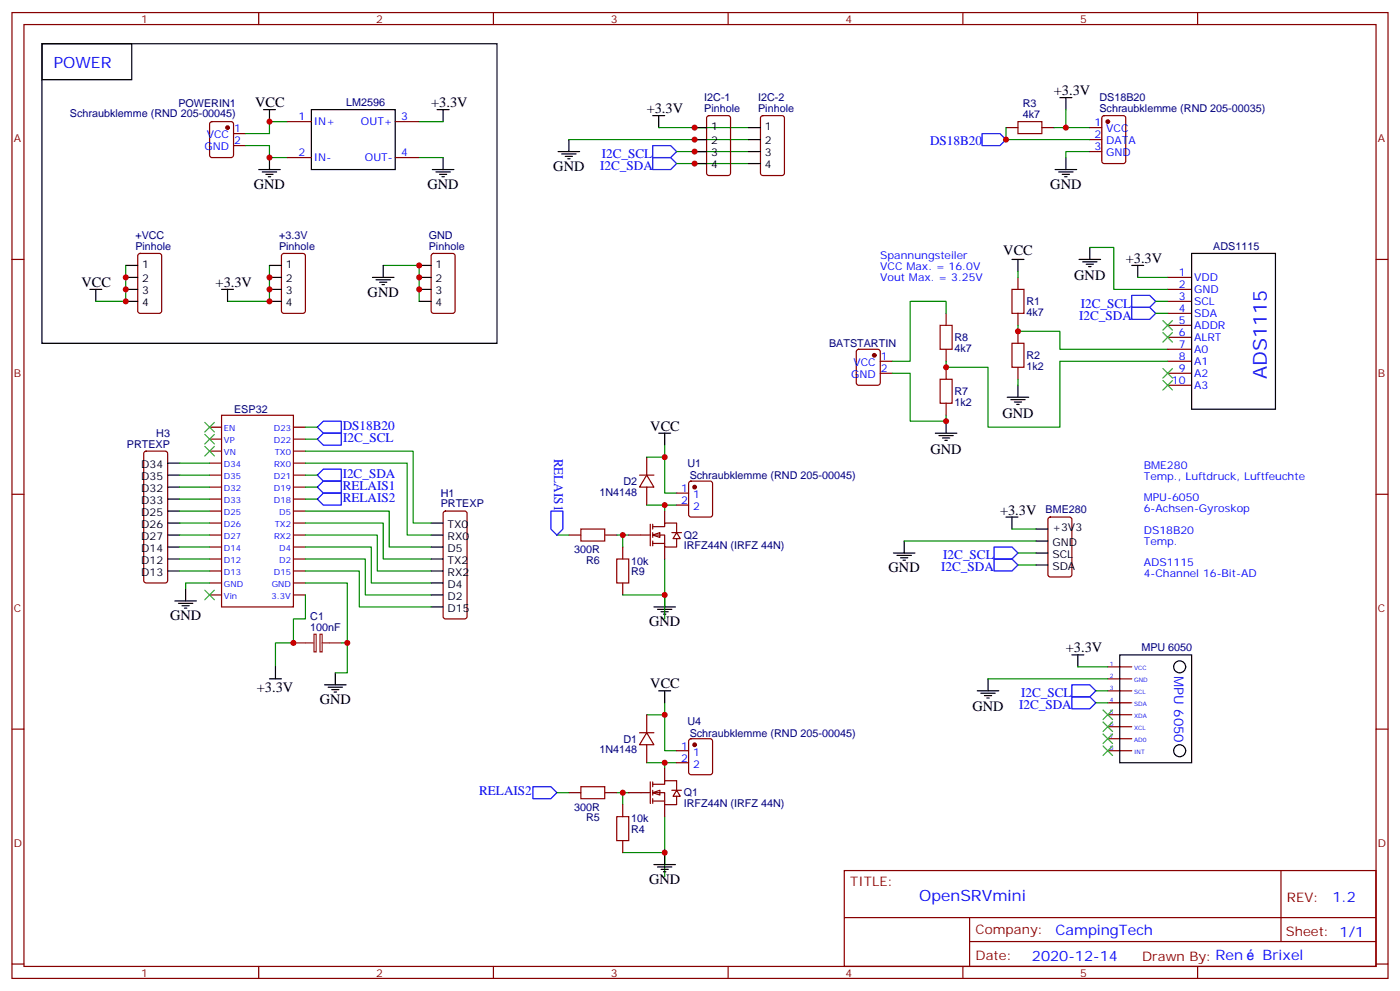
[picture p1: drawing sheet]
<svg xmlns="http://www.w3.org/2000/svg" width="412mm" height="292mm" viewBox="0 0 412 292" stroke-linecap="round" stroke-linejoin="round" font-family="sans-serif">
<g fill="none" stroke="#870000" stroke-width=".35">
<path d="M3.5 3.7h405.4v284.3h-405.4zM7.1 7.2h398.2v277.3h-398.2zM76.2 3.7v3.5M145.3 3.7v3.5M214.5 3.7v3.5M283.6 3.7v3.5M352.8 3.7v3.5M62 36l.4-.2h5.7l.6 .4 .1 9.5-.5 .6-5.9 .1-.6-.5-.1-9.4zM68.8 39.3h3.5M84.7 35.8h7M116.4 35.8h7.1M208.4 34.2l.4-.2h5.7l.6 .5 .1 16.5-.5 .6-5.9 .1-.6-.5-.1-16.5z"/>
<path d="M224.2 34.2l.5-.2h5.7l.6 .5 .1 16.5-.5 .6-5.9 .1-.6-.5-.1-16.5zM296.3 37.6h3.6M306.9 37.6h3.5M321 37.6h3.6M324.8 34.2l.5-.2h5.6l.7 .5v12.9l-.5 .7-5.8 .1-.7-.5v-13zM68.8 42.9h3.5M84.7 46.4h7M116.4 46.4h7.1M321 41.1h3.6M321 44.6h3.6M3.5 76.4h3.6M40.8 74.8l.5-.2h5.6l.7 .4v16.5l-.4 .7-5.9 .1-.7-.5v-16.5z"/>
<path d="M83.1 74.8l.5-.2h5.7l.6 .4 .1 16.5-.5 .7-5.9 .1-.6-.5-.1-16.5zM127.2 74.8l.5-.2h5.6l.7 .4 .1 16.5-.5 .7-5.9 .1-.6-.5-.1-16.5zM405.3 76.4h3.6M278.7 92.3v3.5M299.9 81.7v3.5M299.9 92.3v3.5M299.9 97.5v3.6M344 81.7h7M344 85.2h7M344 88.7h7M344 92.3h7M344 95.8h7"/>
<path d="M344 99.3h7M252.5 103l.4-.2h5.7l.6 .5 .1 9.4-.5 .7h-5.9l-.6-.4-.1-9.5zM259.3 106.4h3.5M259.3 109.9h3.5M278.7 102.8v3.6M278.7 108.1v3.6M278.7 118.7v3.5M299.9 108.1v3.6M344 102.8h7M344 106.4h7M344 109.9h7M344 113.4h7"/>
<path d="M42.6 133l.4-.2h5.7l.5 .2 .2 .5v37.4l-.2 .5-.5 .2h-5.7l-.5-.2-.2-.5v-37.4zM61.7 125.8h3.6M61.7 129.3h3.6M61.7 132.8h3.6M61.7 136.3h3.6M61.7 139.9h3.6M65.3 122.2h21.1v56.5h-21.1zM86.4 125.8h3.6M86.4 129.3h3.6M86.4 132.8h3.6M86.4 136.3h3.6M86.4 139.9h3.6"/>
<path d="M3.5 145.5h3.6M61.7 146.9h3.6M61.7 150.5h3.6M61.7 154h3.6M61.7 157.5h3.6M61.7 143.4h3.6M86.4 146.9h3.6M86.4 150.5h3.6M86.4 154h3.6M86.4 157.5h3.6M86.4 143.4h3.6M308.9 152.4l.5-.2h5.6l.7 .5v16.5l-.4 .6-5.9 .1-.7-.5v-16.5z"/>
<path d="M405.3 145.5h3.6M61.7 161h3.6M61.7 164.6h3.6M61.7 168.1h3.6M61.7 171.6h3.6M61.7 175.2h3.6M86.4 161h3.6M86.4 164.6h3.6M86.4 168.1h3.6M86.4 171.6h3.6M86.4 175.2h3.6M326.3 196.3h7.1"/>
<path d="M326.3 199.8h7.1M3.5 214.7h3.6M188.4 215.7h4.2M190.5 215.7l2.1 3.6h-4.2zM190.5 210.4v5.3M190.5 219.3v5.2M203.1 217.7l.5-.2h5.6l.6 .4 .1 9.5-.5 .6-5.8 .1-.7-.5-.1-9.4zM326.3 203.4h7.1M326.3 206.9h7.1M326.3 210.4h7.1M326.3 214h7.1M326.3 217.5h7.1"/>
<path d="M405.3 214.7h3.6M167.6 233.4h3.5M178.2 233.4h3.5M183.4 236.9v3.5M199.3 221h3.5M199.3 224.5h3.5M326.3 221h7.1M183.4 247.5v3.5M248.7 256.3h156.6v28.2h-156.6zM377.3 256.3v20.9M248.7 270.1h156.5M285.6 277.2h119.6"/>
<path d="M285.6 270.1v14.2M3.5 283.8h3.6M76.2 284.5v3.5M145.3 284.5v3.5M214.5 284.5v3.5M283.6 284.5v3.5M352.8 284.5v3.5M405.3 283.8h3.6"/>
</g>
<g fill="none" stroke="#000" stroke-width=".35">
<path d="M12.3 12.9h134.1v88.2h-134.1zM12.3 12.9h26.5v10.6h-26.5zM77.6 32.3h3.5M79.4 32.3v3.5M91.7 32.3h24.7v17.6h-24.7zM128.8 32.3h3.5M130.5 32.3v3.5M192.3 34h3.5M194 34v3.6M204.6 37.6h3.5M220.5 37.6h3.5M312.2 28.8h3.5"/>
<path d="M314 28.8v3.5M76.2 49.9h6.3M77.3 50.6h4.2M78.3 51.3h2.1M79 52h.7M79.4 46.4v3.5M127.4 49.9h6.3M128.4 50.6h4.2M129.5 51.3h2.1M130.2 52h.7M130.5 46.4v3.5M164.4 44.6h6.3"/>
<path d="M165.5 45.3h4.2M166.5 46h2.1M167.2 46.7h.7M167.6 41.1v3.5M204.6 44.6h3.5M204.6 41.1h3.5M204.6 48.2h3.5M220.5 44.6h3.5M220.5 41.1h3.5M220.5 48.2h3.5M310.8 49.9h6.3M311.9 50.6h4.2"/>
<path d="M312.9 51.3h2.1M313.6 52h.7M314 46.4v3.5M37 78.1h3.6M79.4 78.1h3.5M112.9 78.1v3.6M123.5 78.1h3.5M298.1 76.4h3.5M299.9 76.4v3.5M317.9 76.4h6.3M318.9 77.1h4.2M320 77.8h2.1"/>
<path d="M320.7 78.5h.7M321 72.8v3.6M333.4 78.1h3.5M335.1 78.1v3.6M351 74.6h24.7v45.9h-24.7zM26.5 85.2h3.5M28.2 85.2v3.5M37 81.7h3.6M37 85.2h3.6M37 88.7h3.6M65.3 85.2h3.5M67 85.2v3.5"/>
<path d="M79.4 81.7h3.5M79.4 85.2h3.5M79.4 88.7h3.5M109.7 81.7h6.4M110.8 82.4h4.2M111.8 83.1h2.1M112.5 83.8h.7M123.5 81.7h3.5M123.5 85.2h3.5M123.5 88.7h3.5M296.7 116.9h6.3M297.7 117.7h4.3"/>
<path d="M298.8 118.4h2.1M299.5 119.1h.7M299.9 113.4v3.5M49.4 136.3h3.5M49.4 139.9h3.5M275.5 127.5h6.4M276.6 128.2h4.2M277.6 128.9h2.2M278.3 129.6h.7M278.7 124v3.5M49.4 143.4h3.5M49.4 146.9h3.5"/>
<path d="M49.4 150.5h3.5M49.4 154h3.5M49.4 157.5h3.5M266.3 159.3v3.5M296.3 152.2h3.6M298.1 152.2v3.6M305.2 155.8h3.5M305.2 159.3h3.5M49.4 161h3.5M49.4 164.6h3.5M49.4 168.1h3.5M51.5 176.9h6.4"/>
<path d="M52.6 177.6h4.2M53.6 178.3h2.1M54.3 179h.7M54.7 173.4v3.5M263.2 162.8h6.3M264.2 163.5h4.3M265.3 164.2h2.1M266 164.9h.7M305.2 162.8h3.5M305.2 166.3h3.5M79.4 199.8h3.5M81.1 196.3v3.5"/>
<path d="M98.8 198.1v3.5M291 199.8v3.6M315.7 192.8h3.6M317.5 192.8v3.5M329.8 192.8h21.2v31.7h-21.2zM95.6 201.6h6.4M96.7 202.3h4.2M97.7 203h2.1M98.4 203.7h.7M194 203.4h3.6M195.8 203.4v3.5M287.9 203.4h6.3"/>
<path d="M288.9 204.1h4.3M290 204.8h2.1M290.7 205.5h.7M192.6 254.5h6.4M193.7 255.2h4.2M194.7 255.9h2.1M195.4 256.6h.7M195.8 251v3.5"/>
<circle cx="347.5" cy="196.3" r="1.76"/>
<circle cx="347.5" cy="221" r="1.76"/>
</g>
<g fill="#870000" stroke="#870000" stroke-width=".35">
<circle cx="67" cy="37.6" r=".53"/>
<circle cx="326.3" cy="35.8" r=".53"/>
<circle cx="257.5" cy="104.6" r=".53"/>
<circle cx="204.6" cy="219.3" r=".53"/>
</g>
<g fill="none" stroke="#008700" stroke-width=".35">
<path d="M84.7 35.8h-5.3v3.5h-7.1M123.5 35.8h7M194 37.6h26.5M296.3 37.6v3.5h24.7M310.4 37.6h3.6M314 32.3v5.3h7M72.3 42.9h7.1v3.5h5.3M123.5 46.4h7M167.6 41.1h52.9M199.3 44.6h21.2M199.3 48.2h21.2M321 44.6h-7v1.8"/>
<path d="M37 78.1v10.6h-8.8M79.4 78.1v10.6h-12.4M112.9 78.1h10.6v10.6M299.9 79.9v1.8M321 72.8h7.1v12.4h15.9M278.7 92.3v-3.6h-10.6v17.7h-5.3M299.9 95.8v1.7h12.3v5.3h31.8M335.1 81.7h8.9M340.4 88.7h3.6M340.4 92.3h3.6M262.8 109.9h5.3v14.1h10.6v-1.8M278.7 106.4v1.7h12.3v17.7h21.2v-19.4h31.8"/>
<path d="M299.9 111.7v1.7M52.9 139.9h8.8M52.9 136.3h8.8M90 129.3h3.5M90 139.9h3.5M90 125.8h3.5M52.9 143.4h8.8M52.9 146.9h8.8M52.9 150.5h8.8M52.9 154h8.8M52.9 157.5h8.8M266.3 159.3h38.9"/>
<path d="M298.1 155.8h7.1M52.9 168.1h8.8M52.9 164.6h8.8M52.9 161h8.8M61.7 171.6h-7v1.8M90 171.6h12.3v17.7h-1.8M90 175.2v7h-3.6v7.1h-5.3v7M299.9 162.8h5.3M299.9 166.3h5.3M102.3 189.3v8.8h-3.5M291 199.8h35.3M317.5 196.3h8.8"/>
<path d="M190.5 210.4h5.3M195.8 206.9v14.1h3.5M322.8 203.4h3.5M322.8 206.9h3.5M181.7 233.4h3.5M183.4 233.4v3.5M190.5 224.5h5.3M199.3 224.5h-3.5v1.8M183.4 251h12.4v7.1M195.8 240.4v10.6"/>
</g>
<g fill="none" stroke="#3c3" stroke-width=".35">
<path d="M342.5 94.4l2.9 2.8M342.5 97.9l2.9 2.8M345.4 94.4l-2.9 2.8M345.4 97.9l-2.9 2.8M342.5 108.5l2.9 2.8M342.5 112l2.9 2.8M345.4 108.5l-2.9 2.8M345.4 112l-2.9 2.8M60.3 124.4l2.8 2.8M60.3 127.9l2.8 2.8M60.3 131.4l2.8 2.8M63.1 124.4l-2.8 2.8"/>
<path d="M63.1 127.9l-2.8 2.8M63.1 131.4l-2.8 2.8M60.3 173.7l2.8 2.9M63.1 173.7l-2.8 2.9M324.9 219.6l2.8 2.8M324.9 216.1l2.8 2.8M324.9 212.5l2.8 2.9M324.9 209l2.8 2.8M327.7 219.6l-2.8 2.8M327.7 216.1l-2.8 2.8M327.7 212.5l-2.8 2.9M327.7 209l-2.8 2.8"/>
</g>
<path d="M299.9 35.8h7v3.5h-7zM276.9 95.8h3.6v7h-3.6zM298.1 85.2h3.5v7.1h-3.5zM276.9 111.7h3.6v7h-3.6zM298.1 101.1h3.5v7h-3.5zM171.1 231.6h7.1v3.5h-7.1zM181.7 240.4h3.5v7.1h-3.5z" fill="none" stroke="#a10000" stroke-width=".35"/>
<path d="M289.3 39.3h5.3l1.7 1.8-1.7 1.8h-5.3zM192.3 42.9h5.3l1.7 1.7-1.7 1.8h-5.3zM192.3 46.4h5.3l1.7 1.8-1.7 1.7h-5.3zM333.4 87h5.3l1.7 1.7-1.7 1.8h-5.3zM333.4 90.5h5.3l1.7 1.8-1.7 1.7h-5.3zM93.5 129.3l1.7-1.8h5.3v3.6h-5.3zM93.5 139.9l1.7-1.8h5.3v3.5h-5.3zM93.5 125.8l1.7-1.8h5.3v3.5h-5.3zM292.8 161h5.3l1.8 1.8-1.8 1.8h-5.3zM292.8 164.6h5.3l1.8 1.7-1.8 1.8h-5.3zM315.7 201.6h5.3l1.8 1.8-1.8 1.7h-5.3zM315.7 205.1h5.3l1.8 1.8-1.8 1.8h-5.3z" fill="none" stroke="#00f" stroke-width=".35"/>
<path d="M86.4 189.3h6M92.5 186.7h.6v5.2h-.6zM94.3 186.7h.6v5.2h-.6zM94.9 189.3h5.6" fill="none" stroke="#8c2424" stroke-width=".35"/>
<g fill="#fff" stroke="#870000" stroke-width=".35">
<path d="M192.3 233.4l2.1-.7v1.4z"/>
<path d="M199.3 232.7l1.1 1.7h-2.1z"/>
</g>
<g fill="none" stroke="#870000" stroke-width=".35">
<path d="M188.4 139.9h4.2M190.5 139.9l2.1 3.5h-4.2zM190.5 134.6v5.3M167.6 157.5h3.5M178.2 157.5h3.5M190.5 143.4v5.3M199.3 145.2h3.5M199.3 148.7h3.5M203.1 141.8l.5-.2h5.6l.6 .5 .1 9.4-.5 .7h-5.8l-.7-.4-.1-9.5zM183.4 161v3.6M183.4 171.6v3.6M185.2 233.4h6.4"/>
<path d="M191.6 230.2v6.3M192.3 230.9h3.5v-1.1h3.5v2.9M192.3 233.4h3.5v3.5h3.5v-2.5M192.3 235.8h3.5M192.3 230.2v1.4M192.3 232.7v1.4M192.3 235.1v1.4M195.8 226.3v3.5M195.8 236.9v3.5M197.9 232.7h2.8"/>
</g>
<path d="M93.5 143.4l1.7-1.8h5.3v3.6h-5.3zM93.5 146.9l1.7-1.7h5.3v3.5h-5.3zM162.3 150.5h3.5v5.3l-1.8 1.7-1.7-1.7zM157 231.6h5.3l1.7 1.8-1.7 1.7h-5.3z" fill="none" stroke="#00f" stroke-width=".35"/>
<path d="M190.5 134.6h5.3M195.8 131.1v14.1h3.5M90 146.9h3.5M90 143.4h3.5M164 157.5h3.6M181.7 157.5h3.5M183.4 157.5v3.5M190.5 148.7h5.3M199.3 148.7h-3.5v1.8M183.4 175.2h12.4v7M195.8 164.6v10.6M164 233.4h3.6" fill="none" stroke="#008700" stroke-width=".35"/>
<path d="M194 127.5h3.6M195.8 127.5v3.6M192.6 178.7h6.4M193.7 179.4h4.2M195.8 175.2v3.5M194.7 180.1h2.1M195.4 180.8h.7" fill="none" stroke="#000" stroke-width=".35"/>
<path d="M171.1 155.8h7.1v3.5h-7.1zM181.7 164.6h3.5v7h-3.5z" fill="none" stroke="#a10000" stroke-width=".35"/>
<circle cx="204.6" cy="143.4" r=".53" fill="#870000" stroke="#870000" stroke-width=".35"/>
<g fill="#fff" stroke="#870000" stroke-width=".35">
<path d="M192.3 157.5l2.1-.7v1.4z"/>
<path d="M199.3 156.8l1.1 1.8h-2.1z"/>
</g>
<path d="M130.8 150.7l.4-.2h5.7l.5 .2 .2 .5v30.3l-.3 .5-.4 .2h-5.7l-.5-.2-.2-.5v-30.3zM185.2 157.5h6.4M191.6 154.3v6.4M192.3 155h3.5v-1h3.5v2.8M192.3 157.5h3.5v3.5h3.5v-2.4M192.3 160h3.5M192.3 154.3v1.5M192.3 156.8v1.4M192.3 159.3v1.4M195.8 150.5v3.5M197.9 156.8h2.8M195.8 161v3.6" fill="none" stroke="#870000" stroke-width=".35"/>
<path d="M127 154h3.5M127 157.5h3.5M127 161h3.5M127 164.6h3.5M127 168.1h3.5M127 171.6h3.5M127 175.2h3.5M127 178.7h3.5" fill="none" stroke="#000" stroke-width=".35"/>
<path d="M90 136.3h29.9v21.2h7.1M90 132.8h31.7v21.2h5.3M90 157.5h21.1v10.6h15.9M90 154h22.9v10.6h14.1M90 150.5h24.7v10.5h12.3M90 168.1h15.8v10.6h21.2M90 164.6h17.6v10.6h19.4M90 161h19.4v10.6h17.6" fill="none" stroke="#008700" stroke-width=".35"/>
<g fill="#c00">
<circle cx="314" cy="37.6" r=".88"/>
<circle cx="79.4" cy="81.7" r=".88"/>
<circle cx="79.4" cy="85.2" r=".88"/>
<circle cx="79.4" cy="88.7" r=".88"/>
<circle cx="123.5" cy="78.1" r=".88"/>
<circle cx="123.5" cy="81.7" r=".88"/>
<circle cx="123.5" cy="85.2" r=".88"/>
<circle cx="204.6" cy="37.6" r=".88"/>
<circle cx="204.6" cy="41.1" r=".88"/>
<circle cx="204.6" cy="44.6" r=".88"/>
<circle cx="204.6" cy="48.2" r=".88"/>
<circle cx="296.3" cy="41.1" r=".88"/>
<circle cx="299.9" cy="97.5" r=".88"/>
<circle cx="278.7" cy="124" r=".88"/>
<circle cx="278.7" cy="108.1" r=".88"/>
<circle cx="102.3" cy="189.3" r=".88"/>
<circle cx="86.4" cy="189.3" r=".88"/>
<circle cx="37" cy="81.7" r=".88"/>
<circle cx="37" cy="85.2" r=".88"/>
<circle cx="37" cy="88.7" r=".88"/>
<circle cx="79.4" cy="46.4" r=".88"/>
<circle cx="79.4" cy="35.8" r=".88"/>
<circle cx="195.8" cy="210.4" r=".88"/>
<circle cx="195.8" cy="224.5" r=".88"/>
<circle cx="195.8" cy="251" r=".88"/>
<circle cx="183.4" cy="233.4" r=".88"/>
<circle cx="183.4" cy="157.5" r=".88"/>
<circle cx="195.8" cy="175.2" r=".88"/>
<circle cx="195.8" cy="148.7" r=".88"/>
<circle cx="195.8" cy="134.6" r=".88"/>
</g>
<text font-size="5.6" fill="#00f" x="373.2" y="111.6" transform="rotate(-90 373.2 111.6)">ADS1115</text>
<g font-size="4.6" fill="#00f">
<text x="15.9" y="19.9">POWER</text>
<text x="270.8" y="265.3">OpenSRVmini</text>
</g>
<g font-size="4.2">
<text x="310.4" y="28">+3.3V</text>
<text x="75.1" y="31.6">VCC</text>
<text x="127" y="31.6">+3.3V</text>
<text x="190.5" y="33.3">+3.3V</text>
<text x="163" y="50.3">GND</text>
<text x="74.8" y="55.6">GND</text>
<text x="125.9" y="55.6">GND</text>
<text x="309.4" y="55.6">GND</text>
<text x="295.5" y="75.2">VCC</text>
<text x="331.6" y="77.4">+3.3V</text>
<text x="316.4" y="82.4">GND</text>
<text x="24" y="84.5">VCC</text>
<text x="63.5" y="84.5">+3.3V</text>
<text x="108.3" y="87.3">GND</text>
<text x="295.3" y="123">GND</text>
<text x="191.6" y="126.8">VCC</text>
<text x="274.1" y="133.6">GND</text>
<text x="294.6" y="151.5">+3.3V</text>
<text x="261.8" y="168.5">GND</text>
<text x="50.1" y="182.6">GND</text>
<text x="191.2" y="184.3">GND</text>
<text x="314" y="192.1">+3.3V</text>
<text x="75.7" y="203.8">+3.3V</text>
<text x="191.6" y="202.7">VCC</text>
<text x="94.2" y="207.3">GND</text>
<text x="286.5" y="209.4">GND</text>
<text x="191.2" y="260.2">GND</text>
</g>
<g font-size="4.2" fill="#00f">
<text x="392.5" y="265.6">1.2</text>
<text x="310.9" y="275.1">CampingTech</text>
<text x="304" y="282.9">2020-12-14</text>
<text x="371.9" y="282.8">Brixel</text>
</g>
<g font-size="3.9" fill="#00f">
<text x="177.3" y="46.5">I2C_SCL</text>
<text x="274" y="42.8">DS18B20</text>
<text x="176.8" y="50">I2C_SDA</text>
<text x="317.9" y="94.1">I2C_SDA</text>
<text x="318.4" y="90.6">I2C_SCL</text>
<text x="100.9" y="126.5">DS18B20</text>
<text x="101.1" y="130">I2C_SCL</text>
<text x="163.3" y="135" transform="rotate(90 163.3 135)">RELAIS1</text>
<text x="100.9" y="140.6">I2C_SDA</text>
<text x="100.9" y="144.2">RELAIS1</text>
<text x="100.9" y="147.7">RELAIS2</text>
<text x="277.9" y="164.5">I2C_SCL</text>
<text x="277.3" y="168">I2C_SDA</text>
<text x="345.8" y="199" transform="rotate(90 345.8 199)">MPU 6050</text>
<text x="300.2" y="208.6">I2C_SDA</text>
<text x="300.8" y="205.1">I2C_SCL</text>
<text x="141.1" y="234.1">RELAIS2</text>
</g>
<g font-size="3.9" fill="#800">
<text x="250.5" y="260.9">TITLE:</text>
<text x="379.1" y="265.6">REV:</text>
<text x="287.4" y="275.1">Company:</text>
<text x="378.7" y="275.7">Sheet: 1/1</text>
<text x="287.4" y="282.8">Date:</text>
<text x="336.4" y="282.8">Draw</text>
<text x="346.6" y="282.8">n By: Ren</text>
</g>
<g font-size="3.2" fill="#800">
<text x="41.6" y="6.7">1</text>
<text x="110.8" y="6.7">2</text>
<text x="179.9" y="6.7">3</text>
<text x="249.1" y="6.7">4</text>
<text x="318.2" y="6.7">5</text>
<text x="4.1" y="41.8">A</text>
<text x="405.9" y="41.8">A</text>
<text x="4.1" y="110.9">B</text>
<text x="405.9" y="110.9">B</text>
<text x="4.1" y="180.1">C</text>
<text x="405.9" y="180.1">C</text>
<text x="4.1" y="249.2">D</text>
<text x="405.9" y="249.2">D</text>
<text x="41.6" y="287.5">1</text>
<text x="110.8" y="287.5">2</text>
<text x="179.9" y="287.5">3</text>
<text x="249.1" y="287.5">4</text>
<text x="318.2" y="287.5">5</text>
</g>
<g font-size="3.2" fill="#000080">
<text x="207.4" y="29.8">I2C-1</text>
<text x="223.3" y="29.8">I2C-2</text>
<text x="323.9" y="29.7">DS18B20</text>
<text x="20.6" y="34.6">Schraubklemme (RND 205-00045)</text>
<text x="52.5" y="31.4">POWERIN1</text>
<text x="102" y="31.2">LM2596</text>
<text x="207.4" y="33">Pinhole</text>
<text x="223.3" y="33">Pinhole</text>
<text x="301.3" y="34.7">4k7</text>
<text x="301.3" y="31.5">R3</text>
<text x="323.9" y="32.9">Schraubklemme (RND 205-00035)</text>
<text x="39.9" y="70.3">+VCC</text>
<text x="82.2" y="70.3">+3.3V</text>
<text x="126.3" y="70.3">GND</text>
<text x="39.9" y="73.6">Pinhole</text>
<text x="82.2" y="73.6">Pinhole</text>
<text x="126.3" y="73.6">Pinhole</text>
<text x="357.4" y="73.6">ADS1115</text>
<text x="302.3" y="89.9">R1</text>
<text x="302.3" y="93.1">4k7</text>
<text x="281.2" y="100.4">R8</text>
<text x="244.2" y="102.2">BATSTARTIN</text>
<text x="281.2" y="103.7">4k7</text>
<text x="302.3" y="105.7">R2</text>
<text x="302.3" y="109">1k2</text>
<text x="281.2" y="119.5">1k2</text>
<text x="281.2" y="116.3">R7</text>
<text x="69" y="121.6">ESP32</text>
<text x="37.4" y="131.8">PRTEXP</text>
<text x="46" y="128.5">H3</text>
<text x="202.5" y="137.5">U1</text>
<text x="183.6" y="142.8">D2</text>
<text x="203.2" y="141">Schraubklemme (RND 205-00045)</text>
<text x="129.8" y="149.4">PRTEXP</text>
<text x="129.8" y="146.2">H1</text>
<text x="176.6" y="145.9">1N4148</text>
<text x="308" y="151.2">BME280</text>
<text x="201.4" y="161.7">IRFZ44N (IRFZ 44N)</text>
<text x="201.4" y="158.6">Q2</text>
<text x="169.1" y="162.8">300R</text>
<text x="172.7" y="166">R6</text>
<text x="185.9" y="166.2">10k</text>
<text x="185.9" y="169.4">R9</text>
<text x="91.4" y="185.7">100nF</text>
<text x="91.4" y="182.4">C1</text>
<text x="336.2" y="191.7">MPU 6050</text>
<text x="202.5" y="213.3">U4</text>
<text x="176.6" y="221.8">1N4148</text>
<text x="183.6" y="218.7">D1</text>
<text x="203.2" y="216.9">Schraubklemme (RND 205-00045)</text>
<text x="169.1" y="238.7">300R</text>
<text x="201.4" y="237.6">IRFZ44N (IRFZ 44N)</text>
<text x="201.4" y="234.4">Q1</text>
<text x="172.7" y="241.8">R5</text>
<text x="185.9" y="242.1">10k</text>
<text x="185.9" y="245.3">R4</text>
</g>
<g font-size="3.2" fill="#00f">
<text x="87.9" y="35.5">1</text>
<text x="118.2" y="35.5">3</text>
<text x="60.9" y="40.7">VCC</text>
<text x="69" y="39">1</text>
<text x="92.4" y="36.9">IN+</text>
<text x="106.3" y="36.9">OUT+</text>
<text x="322.4" y="37.2">1</text>
<text x="322.4" y="40.7">2</text>
<text x="325.9" y="39">VCC</text>
<text x="60.2" y="44.3">GND</text>
<text x="69" y="42.5">2</text>
<text x="87.9" y="46">2</text>
<text x="92.4" y="47.4">IN-</text>
<text x="107.5" y="47.4">OUT-</text>
<text x="118.2" y="46">4</text>
<text x="322.4" y="44.3">3</text>
<text x="325.9" y="42.5">DATA</text>
<text x="325.9" y="46">GND</text>
<text x="259.3" y="76.4">Spannungsteiler</text>
<text x="259.3" y="79.6">VCC Max. = 16.0V</text>
<text x="259.3" y="82.7">Vout Max. = 3.25V</text>
<text x="347.2" y="81.3">1</text>
<text x="351.7" y="82.7">VDD</text>
<text x="347.2" y="84.8">2</text>
<text x="347.2" y="88.4">3</text>
<text x="351.7" y="86.3">GND</text>
<text x="351.7" y="89.8">SCL</text>
<text x="347.2" y="91.9">4</text>
<text x="347.2" y="95.4">5</text>
<text x="351.7" y="93.3">SDA</text>
<text x="347.2" y="99">6</text>
<text x="351.7" y="96.8">ADDR</text>
<text x="351.7" y="100.4">ALRT</text>
<text x="251.4" y="107.8">VCC</text>
<text x="259.5" y="106">1</text>
<text x="347.2" y="102.5">7</text>
<text x="347.2" y="106">8</text>
<text x="351.7" y="103.9">A0</text>
<text x="351.7" y="107.4">A1</text>
<text x="250.7" y="111.3">GND</text>
<text x="259.5" y="109.5">2</text>
<text x="345.2" y="113.1">10</text>
<text x="347.2" y="109.5">9</text>
<text x="351.7" y="110.9">A2</text>
<text x="351.7" y="114.5">A3</text>
<text x="336.9" y="138.1">BME280</text>
<text x="336.9" y="141.3">Temp., Luftdruck, Luftfeuchte</text>
<text x="200.7" y="144.8">1</text>
<text x="200.7" y="148.3">2</text>
<text x="204.2" y="146.6">1</text>
<text x="336.9" y="147.6">MPU-6050</text>
<text x="204.2" y="150.1">2</text>
<text x="336.9" y="150.8">6-Achsen-Gyroskop</text>
<text x="336.9" y="157.2">DS18B20</text>
<text x="336.9" y="160.3">Temp.</text>
<text x="336.9" y="166.7">ADS1115</text>
<text x="336.9" y="169.9">4-Channel 16-Bit-AD</text>
<text x="200.7" y="220.7">1</text>
<text x="200.7" y="224.2">2</text>
<text x="204.2" y="222.4">1</text>
<text x="204.2" y="226">2</text>
</g>
<g font-size="3.2">
<text x="209.4" y="38.3">1</text>
<text x="225.3" y="38.3">1</text>
<text x="209.4" y="42.5">2</text>
<text x="209.4" y="46">3</text>
<text x="225.3" y="42.5">2</text>
<text x="225.3" y="46">3</text>
<text x="209.4" y="49.6">4</text>
<text x="225.3" y="49.6">4</text>
<text x="41.9" y="78.8">1</text>
<text x="41.9" y="83.1">2</text>
<text x="84.2" y="78.8">1</text>
<text x="84.2" y="83.1">2</text>
<text x="128.3" y="78.8">1</text>
<text x="128.3" y="83.1">2</text>
<text x="41.9" y="86.6">3</text>
<text x="84.2" y="86.6">3</text>
<text x="128.3" y="86.6">3</text>
<text x="41.9" y="90.1">4</text>
<text x="84.2" y="90.1">4</text>
<text x="128.3" y="90.1">4</text>
<text x="41.6" y="137.8">D34</text>
<text x="41.6" y="141.3">D35</text>
<text x="41.6" y="144.8">D32</text>
<text x="41.6" y="148.3">D33</text>
<text x="41.6" y="151.9">D25</text>
<text x="41.6" y="155.4">D26</text>
<text x="131.8" y="155.4">TX0</text>
<text x="41.6" y="158.9">D27</text>
<text x="131.8" y="158.9">RX0</text>
<text x="310" y="156.5">+3V3</text>
<text x="310" y="160.7">GND</text>
<text x="41.6" y="162.5">D14</text>
<text x="41.6" y="166">D12</text>
<text x="131.8" y="162.5">D5</text>
<text x="131.8" y="166">TX2</text>
<text x="310" y="164.2">SCL</text>
<text x="310" y="167.7">SDA</text>
<text x="41.6" y="169.5">D13</text>
<text x="131.8" y="169.5">RX2</text>
<text x="131.8" y="173">D4</text>
<text x="131.8" y="176.6">D2</text>
<text x="131.8" y="180.1">D15</text>
</g>
<g font-size="2.5" fill="#00f">
<text x="66" y="126.8">EN</text>
<text x="66" y="130.4">VP</text>
<text x="80.7" y="126.8">D23</text>
<text x="80.7" y="130.4">D22</text>
<text x="66" y="133.9">VN</text>
<text x="66" y="137.4">D34</text>
<text x="80.8" y="137.4">RX0</text>
<text x="80.9" y="133.9">TX0</text>
<text x="66" y="140.9">D35</text>
<text x="80.7" y="140.9">D21</text>
<text x="66" y="148">D33</text>
<text x="66" y="144.5">D32</text>
<text x="80.7" y="148">D18</text>
<text x="80.7" y="144.5">D19</text>
<text x="66" y="151.5">D25</text>
<text x="66" y="155">D26</text>
<text x="80.9" y="155">TX2</text>
<text x="82.3" y="151.5">D5</text>
<text x="66" y="158.6">D27</text>
<text x="80.8" y="158.6">RX2</text>
<text x="66" y="162.1">D14</text>
<text x="66" y="165.6">D12</text>
<text x="82.3" y="162.1">D4</text>
<text x="82.3" y="165.6">D2</text>
<text x="66" y="169.2">D13</text>
<text x="66" y="172.7">GND</text>
<text x="80.1" y="172.7">GND</text>
<text x="80.7" y="169.2">D15</text>
<text x="66" y="176.2">Vin</text>
<text x="80" y="176.2">3.3V</text>
</g>
<g font-size="1.8" fill="#00f">
<text x="327" y="196">1</text>
<text x="334.1" y="197.4">VCC</text>
<text x="327" y="199.5">2</text>
<text x="327" y="203">3</text>
<text x="334.1" y="200.9">GND</text>
<text x="327" y="206.6">4</text>
<text x="334.1" y="204.4">SCL</text>
<text x="334.1" y="208">SDA</text>
<text x="327" y="210.1">5</text>
<text x="327" y="213.6">6</text>
<text x="334.1" y="211.5">XDA</text>
<text x="334.1" y="215">XCL</text>
<text x="327" y="217.1">7</text>
<text x="327" y="220.7">8</text>
<text x="334.1" y="218.5">AD0</text>
<text x="334.1" y="222.1">INT</text>
</g>
</svg>
